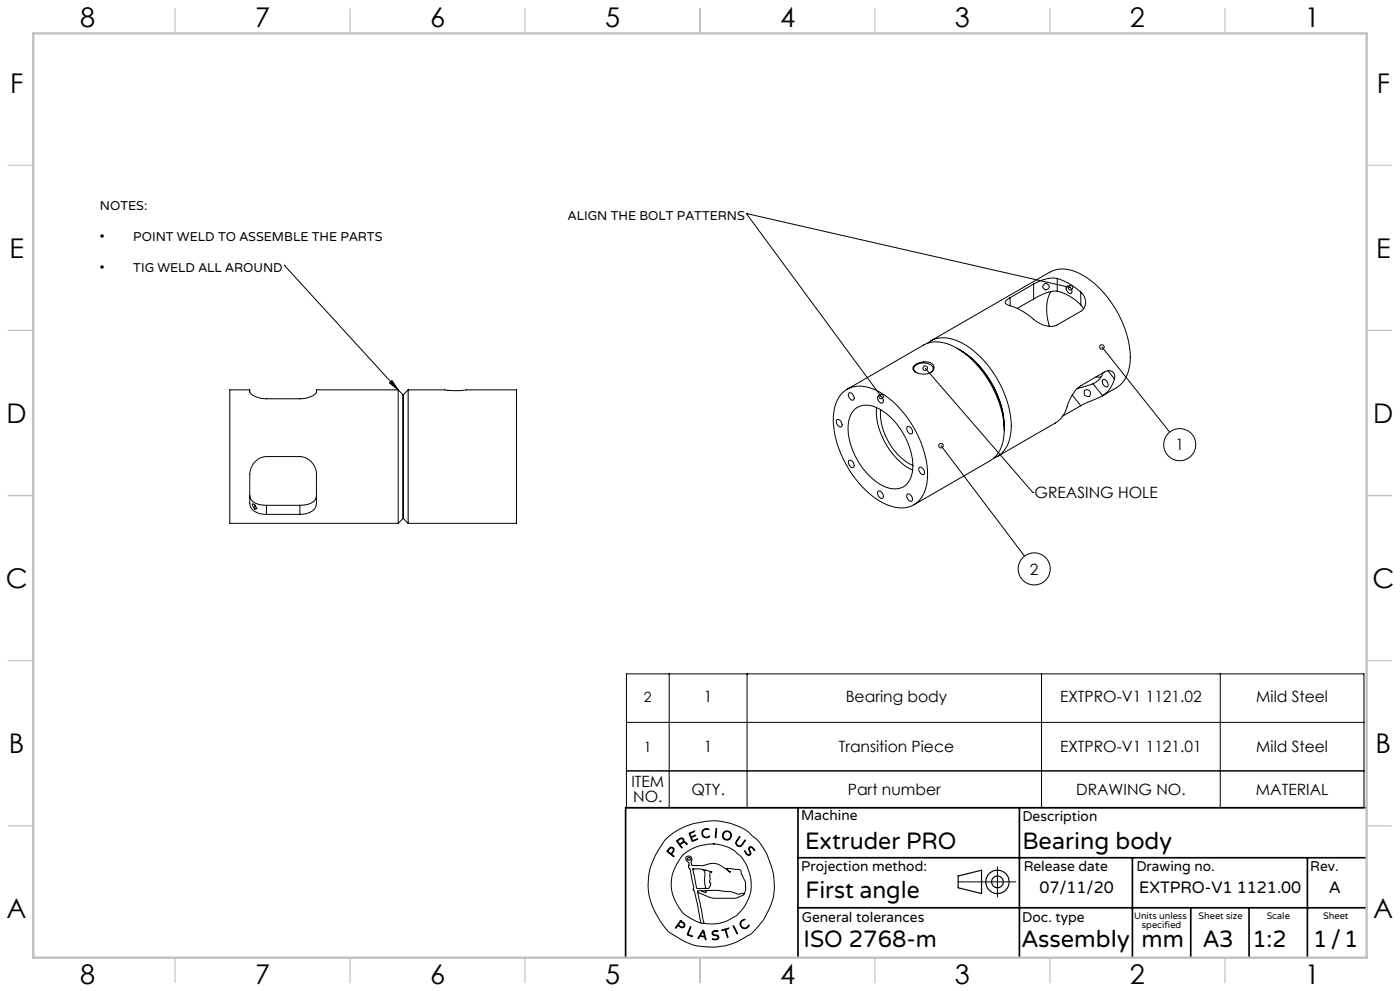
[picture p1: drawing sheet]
<svg xmlns="http://www.w3.org/2000/svg" width="420mm" height="297mm" viewBox="0 0 420 297" stroke-linecap="round" stroke-linejoin="round" font-family="sans-serif">
<g fill="none" stroke="#000" stroke-width=".3">
<path d="M85.3 79.5l34.2 37.3M85.3 79.5h.1M223.9 64l97.2 22.2M223.9 64l40.4 54.8M223.9 64h.1M303 89.2l-.2 .2a1.25 1.25 0 0 0-1.1 1.5l1.3 .7M303 89.2v2.4M310.1 85.1l-7.1 4.1M310.1 89.6l-4.9 2.8M310.1 85.1v4.5M313.6 84.9a1.15 1.15 0 0 1 1.1 1.4l-1.1 .6-.7-.7-.1-.4zM315.2 87.4a13.6 13.6 0 0 0-.4 10.4"/>
<path d="M317.2 83.5a18.3 18.3 0 0 1 7 4.1M317.2 83.5a10.8 10.8 0 0 0-7.1 1.6M317.2 87.3a13 13 0 0 0-7.1 2.3M317.2 87.3a14.1 14.1 0 0 1 7 4.1M317.2 83.5v3.8M320 85.8a1.36 1.36 0 0 1 1.3 .6 1.36 1.36 0 0 1 0 1.5 1.49 1.49 0 0 1-1.3-2.1zM324.2 87.6a3.5 3.5 0 0 1 0 5.7l-7 4.1a6.9 6.9 0 0 1-7.1-1.7 19.6 19.6 0 0 0-7.1-4.1M324.2 91.4l.9 1.1M324.2 87.6v3.8M116.8 114.8l.8-.8 1.9 2.8zM119.5 116.8v40M119.5 116.8l-24.6 .1a1.63 1.63 0 0 1-1.4 1.8l-1.8 .6-1.4 .2h-10.4a5.8 5.8 0 0 1-5-2v-.7h-6v40h50.6"/>
<path d="M119.5 116.8l1.4 1.6M120.9 118.4v37M122.4 116.8v40M122.4 116.8h11.1l2.5 .3 3.9-.3h15v40h-32.5M122.4 116.8l-1.5 1.6M252.3 118.1a8.3 8.3 0 0 1 10.3-1.3 30.5 30.5 0 0 1 15.1 20.3 14.7 14.7 0 0 1-1.8 12.7 7.8 7.8 0 0 1-9.2 1.7 27.5 27.5 0 0 1-13.8-14 23.8 23.8 0 0 1-2.3-16l.7-1.8zM254.1 116.7l23-13.3a10.1 10.1 0 0 1 10.5 1.3 31.3 31.3 0 0 1 13.7 24.2M254.7 117.8a1.39 1.39 0 0 1 1.3 .7 1.39 1.39 0 0 1-.1 1.4 1.51 1.51 0 0 1-1.2-2.1zM263.5 118.6a1.39 1.39 0 0 1 1.3 .7 1.39 1.39 0 0 1-.1 1.5 1.49 1.49 0 0 1-1.2-2.2zM274.4 109.5a4.6 4.6 0 0 1 5.5-.2 1.81 1.81 0 0 1-1.6 2.7 3.9 3.9 0 0 1-4.4-1.4zM275 111.7a1.33 1.33 0 0 1-.9-1.4 1.33 1.33 0 0 1 1.2-1.2 4.1 4.1 0 0 1 4.6 .9v.9l-.8 .8M277.6 110.3l32.2 37.3"/>
<path d="M278.2 102.9a9.1 9.1 0 0 1 10.5 0 30.8 30.8 0 0 1 14.7 25.9 9 9 0 0 1-5.3 8.5M279.2 102.2l35.8-20.6a10.1 10.1 0 0 1 10.5 1.3 30.9 30.9 0 0 1 13.6 25.3 9.4 9.4 0 0 1-4.2 8l-4.2 2.4M287.1 104.4a28.7 28.7 0 0 1 14.2 24.5M321.7 118.4l2.5 3.2M325.3 117a1.19 1.19 0 0 1 1.6 .2 1.19 1.19 0 0 1-.1 1.7l-1.4-.4zM327.9 115l-4.8 1.5M327.9 115l2.9 3.6M328.8 113h1.5M330.6 104l20.3 25.5M330.8 118.6l-6.6 3M330.8 113.8a1.35 1.35 0 0 1 1.7 1.7l-.1 .2a1.19 1.19 0 0 1-1.3-.1 1.19 1.19 0 0 1-.4-1.3zM330.9 111.7l-1.2 2-1.8 1.3"/>
<path d="M332.4 111.1l1.9 2.5M334.3 113.6a8.3 8.3 0 0 1-3.5 5M334.3 113.6a1.87 1.87 0 0 0-.7-2.3 1.87 1.87 0 0 0-2.3 .2l-7.1 4.1a13.6 13.6 0 0 0-4.6 7.7l-1.3 2-1.6 1.4-17.5 10.1M251.1 125.8a1.39 1.39 0 0 1 1.3 .7 1.39 1.39 0 0 1-.1 1.4 1.51 1.51 0 0 1-1.2-2.1zM254.6 138.1a1.12 1.12 0 0 1 1.6 1.1 .69 .69 0 0 1-.3 1 .69 .69 0 0 1-.9-.5l-.5-1zM256.5 122.6a6.3 6.3 0 0 1 7.4 0 21.2 21.2 0 0 1 9.9 17.9 5.7 5.7 0 0 1-4.9 6 11.9 11.9 0 0 1-9.1-5 20 20 0 0 1-5.2-15.5l.6-1.5zM263 122.2a20.9 20.9 0 0 0 10.8 18.7M264.2 122.8a18 18 0 0 0 9.7 16.7M272.2 127.8a1.39 1.39 0 0 1 1.3 .8 1.39 1.39 0 0 1-.1 1.4 1.49 1.49 0 0 1-1.2-2.2zM282.3 133.6l25.1 33.1M301.3 128.9a10.3 10.3 0 0 1-4.2 9.1l-23 13.3M324.2 121.6l-5.4 3.1"/>
<path d="M74.9 148.5a3.8 3.8 0 0 0 4.3 2.9h.7M76.4 151.3l-.7-.3 .1 .7 .6 .9M76.4 151.3l.7 1.1-.7 .2M76.4 151.3v1.3M79.9 154.2a4.8 4.8 0 0 1-4.9-2.8l-.1-6.8a7.9 7.9 0 0 1 1-5.4 4.9 4.9 0 0 1 4-2.4h10.1a5.5 5.5 0 0 1 4.9 6.6v6.5a3.4 3.4 0 0 1-3.2 4.1l-1.7 .2M79.9 154.2h10.1M79.9 151.4h10.1M79.9 151.4v2.8M90 151.4v2.8M94.9 148.5a3.6 3.6 0 0 1-3.9 2.9h-1M120.9 155.4l1.5 1.4M120.9 155.4l-1.4 1.4"/>
<path d="M263.5 147.2a1.36 1.36 0 0 1 1.3 .7 1.36 1.36 0 0 1-.1 1.5 1.47 1.47 0 0 1-1.2-2.2zM272.2 148.1a1.39 1.39 0 0 1 1.3 .7 1.39 1.39 0 0 1-.1 1.4 1.51 1.51 0 0 1-1.2-2.1zM275.7 140.2a1.21 1.21 0 0 1 1.3 .2 1.21 1.21 0 0 1 .4 1.2l-.2 .5a1.37 1.37 0 0 1-1.6-1.6zM309.8 147.6h.1M187.9 202h221.3v40.1h-221.3zM187.9 216.5h221.3M200.8 202v40.1M224.1 202v40.1M312.5 202v40.1M366.1 202v40.1M187.9 231h221.3M199.8 251.4l3.1-2.3 4-1.9 4.5-1 3.6-.2 3.8 .7 3.6 1.3 2 1.2 2.6 2.3 1.4 1.6 1.9 3.4 1.7 5.2 .3 3.5-.2 3-.7 2.8-2 4.1-1.5 2.1a17.8 17.8 0 0 1-7.4 5.3l-3.1 1-2.7 .3-3.7-.1-3.1-.5-2.7-1.1-3.9-2.4-1.3-1.1-1.6-2-2.4-4.2-.8-2.4-.7-3.3v-2.8l.4-3 1.1-3.3 1.5-2.8z"/>
<path d="M200.9 254.1l.4-.2 .6 .1 .3 .6-.1 .6a.61 .61 0 0 0-.3 1.1l.4 .3-.1 .2-1.5-1.2a.56 .56 0 0 1-.5-.5 .56 .56 0 0 1 .4-.6zM200.9 254.3l.7-.2 .4 .4-.1 .5a.73 .73 0 0 1-.6 .7 .73 .73 0 0 1-.8-.5l-.1-.2zM203 252l1.2-.8h.6l.4 .5-.1 .5 .7 .3 .3 .5-.7-.5-.6 .2a.64 .64 0 0 0-.7 .5 .64 .64 0 0 0 .5 .7l-.1 .3zM203.3 252l1-.6 .7 .3-.2 .7-.9 .6zM206.7 249.7l1.7-.6-1 .5a.56 .56 0 0 0-.2 .9 .56 .56 0 0 0 .9 0l.6-.2-.8 .5a.61 .61 0 0 0-.4 .5 .61 .61 0 0 0 .3 .6l1.5-.5-1.7 .8zM208.2 249.1h.1M210.8 248.8l.8-.4 1 .1 .1 .2-.8-.2-.8 .3-.3 .5v.6l.3 .7 .5 .3 1.2-.3a.44 .44 0 0 1-.1 .4 .44 .44 0 0 1-.5 .1l-.9-.1-.6-.5-.2-1zM214 252.9h.1M214 252.9l2.7 .4 2.2 .8 1.3 .7 2.5 2.4 1.2 1.9 1.1 3.3 .3 1.7v2.5l-.5 2.1-1.4 2.9-2.6 2.9-2.6 1.5-2.2 .7-2.1 .2-2.7-.1M214 252.9l-4.1 .6-3.3 1.4-2.1 1.7-1.9 3.2-1.1 3.1-.1 3.5 .9 3 2.1 3.6a13.9 13.9 0 0 0 5.9 3.6M214.8 248.4h.2v.4l-.2 2.2-.2 .1zM221.8 250.8l.2 .1-1.1 1.5 .2 .7 .6 .4a1.29 1.29 0 0 0 1.4-1.2l.3-.5a.23 .23 0 0 1 .2 .3 .23 .23 0 0 1-.2 .2l-1.1 1.3-.6 .1-.5-.2-.5-1z"/>
<path d="M223.4 255.1l.2-.1 .6 1 .6 .1 .2-.2-.4-1.4 .2-.6 .7-.1 .9 1-.1 .2-.7-.9h-.6l-.2 .4 .5 1.4-.5 .5-.8-.3zM299.2 259.8v9M204 276l.1-.1 .8 .5 .6 .6-.4 .9h-.9a.7 .7 0 0 0-.8-.4 .7 .7 0 0 0-.6 .6h-.2zM204.2 275.9h.1M204.2 276.2l1 .9-.2 .6h-.7a.64 .64 0 0 1-.6-.8zM204.2 276.2h.1M207 277.8l.3-.1v.2l-.7 1.6a.5 .5 0 0 0 0 .7 .5 .5 0 0 0 .6 .1l.6 .4-1.2-.4a.45 .45 0 0 1-.4-.3 .45 .45 0 0 1 .2-.5zM207.8 260.5l1 5.1a.87 .87 0 0 0 1.3 .7l1.4-.1M207.9 260.5h2.3l3.3 .9a.31 .31 0 0 0-.4-.1 .31 .31 0 0 0-.1 .4v1.9l-.2 .7 .4 .5-.1 .5-.4 .9h-1.2M207.9 260.5h-.1M207.9 260.4h.1M209.3 267.4l1.9 9.4"/>
<path d="M209.3 267.4l3.5 1.5 1.3 .3h6.4l2.2-.7 .5-.5M210.3 276.6l.9 .2M210.4 267h-1.1v.4M210.6 260.6l.5 .2 .4 .8-.2 2.4 .4 2-.2 .2M210.8 278.8h.3l.2 .7 .5 2.1-.2-.1a.82 .82 0 0 0-1.2-.8l-.4-.1-.4 .6-.2 .1zM210.9 279.2l.4 1.2-.1 .2h-.3a.45 .45 0 0 1-.7-.2 .45 .45 0 0 1 .3-.7zM210.9 279.2h.1M211.5 260.8h.1M211.8 266.9l3.4-.1 4.1 .5 2.3 .7 1-.2a.31 .31 0 0 1 .4-.1 .31 .31 0 0 1 .2 .3M211.8 266.9v.6l-1.4-.5M211.8 266.9l-1.4 .1M213.8 279.2l.7-.3 .9 .2h-1l-.5 .4 .1 .5 1.1 .2 .5 .5v.5l-.3 .3-.8 .2a.48 .48 0 0 1-.8-.4l1.1 .1 .6-.3-.2-.5-1.5-.6-.1-.4z"/>
<path d="M216.5 278.7l2.2-.5-.9 .4 .5 2.4-.8-2.3zM220 277.5l1.2 2.4zM222.4 276l1.1-.5-.9 .6-.3 .6v.5l.5 .7 1 .2 1-.9-.3 .6-.9 .5-1-.3-.6-1zM223.2 268l.5-1.2v-2.4l-1.7-3.7-3.9-.4v.3l.9 .8-3.3-2.3-1.4-.3-1.5 .1-2.1 .5h-3.1l-.3-1.1 .3-.6-.1-.6-.5-.5h-.7l-.5 .4-.1 .5 1 1.2 .1 .6-.3 .2 .2 .7 .3 .3 1.1 5.4-.1 .9a3.5 3.5 0 0 1 .8 2.5l1.5 7.3M287.4 264.3h17.3"/>
<circle cx="321.1" cy="86.2" r=".68"/>
<circle cx="264.3" cy="118.8" r=".68"/>
<circle cx="277.6" cy="110.3" r=".68"/>
<circle cx="330.6" cy="104" r=".68"/>
<circle cx="282.3" cy="133.6" r=".68"/>
<circle cx="353.9" cy="133.3" r="4.8"/>
<circle cx="310.3" cy="170.5" r="4.8"/>
<circle cx="206.6" cy="257.4" r=".43"/>
<circle cx="218.1" cy="250.4" r="1.16"/>
<circle cx="218.1" cy="250.4" r="1.37"/>
</g>
<g fill="none" stroke="#000" stroke-width=".35">
<path d="M287.4 262.5l7.1-1.7v7l-7.1-1.7z"/>
<circle cx="299.2" cy="264.3" r="3.5"/>
<circle cx="299.2" cy="264.3" r="1.75"/>
</g>
<path d="M239.4 257.1h170.3M239.4 242.1v44.8M305.8 242.1v44.8M339.7 257.1v29.9M392.2 257.1v29.8M409.7 242.1h-222v45M239.4 272.1h170.6M357.2 272.1v14.8M374.7 272.1v14.8" fill="none" stroke="#000" stroke-width=".5"/>
<g fill="none" stroke="#c0c0c0" stroke-width=".35">
<path d="M52.5 2.5v7.5M105 2.5v7.5M157.5 2.5v7.5M210 2.5v7.5M262.5 2.5v7.5M315 2.5v7.5M367.5 2.5v7.5M2.5 49.5h7.5M410 49.5h7.5M2.5 99h7.5M410 99h7.5M2.5 148.5h7.5"/>
<path d="M410 148.5h7.5M2.5 198h7.5M410 198h7.5M2.5 247.5h7.5M410 247.5h7.5M52.5 287v7.5M105 287v7.5M157.5 287v7.5M210 287v7.5M262.5 287v7.5M315 287v7.5M367.5 287v7.5"/>
</g>
<path d="M10 10h400v277h-400z" fill="none" stroke="#c0c0c0" stroke-width=".7"/>
<path d="M116.8 114.8l.8-.8 1.9 2.8z" fill="#000"/>
<g font-size="8.1">
<text x="24" y="8">8</text>
<text x="76.5" y="8">7</text>
<text x="129" y="8">6</text>
<text x="181.5" y="8">5</text>
<text x="234" y="8">4</text>
<text x="286.5" y="8">3</text>
<text x="339" y="8">2</text>
<text x="391.5" y="8">1</text>
<text x="3" y="27.7">F</text>
<text x="413" y="27.7">F</text>
<text x="2.8" y="77.2">E</text>
<text x="412.8" y="77.2">E</text>
<text x="2" y="126.7">D</text>
<text x="412" y="126.7">D</text>
<text x="1.7" y="176.2">C</text>
<text x="411.7" y="176.2">C</text>
<text x="2.7" y="225.7">B</text>
<text x="412.7" y="225.7">B</text>
<text x="2" y="275.2">A</text>
<text x="412" y="275.2">A</text>
<text x="24" y="295">8</text>
<text x="76.5" y="295">7</text>
<text x="129" y="295">6</text>
<text x="181.5" y="295">5</text>
<text x="234" y="295">4</text>
<text x="286.5" y="295">3</text>
<text x="339" y="295">2</text>
<text x="391.5" y="295">1</text>
</g>
<g font-size="7.1">
<text x="241.5" y="254.4">Extruder PRO</text>
<text x="306.7" y="254.4">Bearing body</text>
<text x="241.6" y="269.2">First angle</text>
<text x="241.1" y="283.7">ISO 2768-m</text>
<text x="306.6" y="283.9">Assembly</text>
<text x="342.5" y="283.9">mm</text>
<text x="360.9" y="283.8">A3</text>
<text x="375.7" y="283.9">1:2</text>
<text x="393.9" y="283.9">1/1</text>
</g>
<g font-size="4.9">
<text x="311.8" y="267.6">07/11/20</text>
<text x="341.7" y="267.6">EXTPRO-V1 1121.00</text>
<text x="398.8" y="267.6">A</text>
</g>
<g font-size="4.7">
<text x="352.6" y="134.9">1</text>
<text x="310.4" y="149.3">GREASING HOLE</text>
<text x="309" y="172.2">2</text>
<text x="211.2" y="210.5">1</text>
<text x="253.7" y="210.5">Bearing body</text>
<text x="318" y="210.5">EXTPRO-V1 1121.02</text>
<text x="376.9" y="210.5">Mild Steel</text>
<text x="211.2" y="225.4">1</text>
<text x="251.6" y="225.4">Transition Piece</text>
<text x="318" y="225.4">EXTPRO-V1 1121.01</text>
<text x="376.9" y="225.4">Mild Steel</text>
<text x="189.4" y="235.9">ITEM</text>
<text x="207.4" y="238.2">QTY.</text>
<text x="254.3" y="238.2">Part number</text>
<text x="322.8" y="238.2">DRAWING NO.</text>
<text x="376.8" y="238.2">MATERIAL</text>
<text x="190" y="240.5">NO.</text>
</g>
<g font-size="4.2">
<text x="193.2" y="210.4">2</text>
<text x="193.2" y="225.3">1</text>
<text x="240.4" y="245.9">Machine</text>
<text x="306.7" y="246.1">Description</text>
<text x="240.4" y="261.1">Projection method:</text>
<text x="307.1" y="261">Release date</text>
<text x="340.9" y="261">Drawing no.</text>
<text x="393.1" y="261">Rev.</text>
<text x="240.5" y="276.4">General tolerances</text>
<text x="306.7" y="276.3">Doc. type</text>
</g>
<g font-size="3.8">
<text x="30" y="63">NOTES:</text>
<text x="170.4" y="65.9">ALIGN THE BOLT PATTERNS</text>
<text x="30" y="72.2">•</text>
<text x="40" y="72.2">POINT WELD TO ASSEMBLE THE PARTS</text>
<text x="30" y="81.4">•</text>
<text x="40" y="81.4">TIG WELD ALL AROUND</text>
</g>
<g font-size="2.8">
<text x="340.2" y="275.3">Units unless</text>
<text x="359.6" y="275.3">Sheet size</text>
<text x="380" y="275.3">Scale</text>
<text x="396.9" y="275.3">Sheet</text>
<text x="342.6" y="278.2">specified</text>
</g>
</svg>
